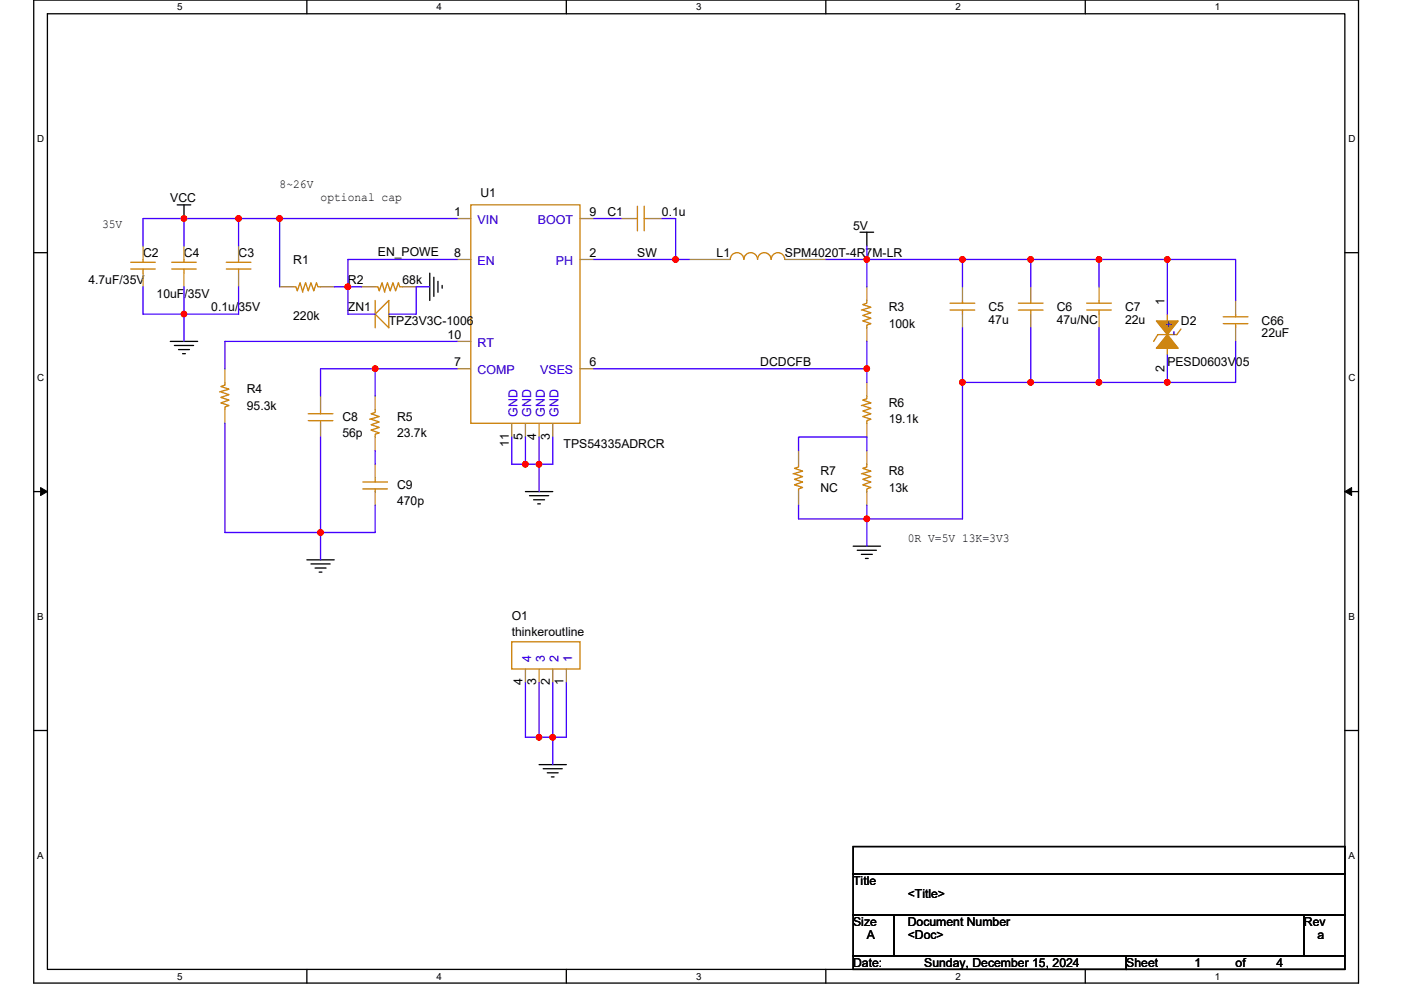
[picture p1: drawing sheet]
<svg xmlns="http://www.w3.org/2000/svg" width="297mm" height="210mm" viewBox="0 0 297 210" stroke-linecap="round" stroke-linejoin="round" font-family="sans-serif">
<path d="M7.2 0h280.8v208.5h-280.8zM10.1 2.9h275v202.7h-275z" fill="none" stroke="#000" stroke-width=".28"/>
<g fill="#fff">
<path d="M37.5 .3h1.2v2.3h-1.2z"/>
<path d="M37.5 205.9h1.2v2.3h-1.2z"/>
</g>
<path d="M65.1 0v2.9M65.1 205.6v2.9" fill="none" stroke="#000" stroke-width=".28"/>
<g fill="#fff">
<path d="M92.6 .3h1.1v2.3h-1.1z"/>
<path d="M92.6 205.9h1.1v2.3h-1.1z"/>
</g>
<path d="M120.1 0v2.9M120.1 205.6v2.9" fill="none" stroke="#000" stroke-width=".28"/>
<g fill="#fff">
<path d="M147.6 .3h1.1v2.3h-1.1z"/>
<path d="M147.6 205.9h1.1v2.3h-1.1z"/>
</g>
<path d="M175.1 0v2.9M175.1 205.6v2.9" fill="none" stroke="#000" stroke-width=".28"/>
<g fill="#fff">
<path d="M202.6 .3h1.1v2.3h-1.1z"/>
<path d="M202.6 205.9h1.1v2.3h-1.1z"/>
</g>
<path d="M230.1 0v2.9M230.1 205.6v2.9" fill="none" stroke="#000" stroke-width=".28"/>
<g fill="#fff">
<path d="M257.6 .3h1.2v2.3h-1.2z"/>
<path d="M257.6 205.9h1.2v2.3h-1.2z"/>
<path d="M7.9 28.3h1.5v2.3h-1.5z"/>
<path d="M285.9 28.3h1.5v2.3h-1.5z"/>
<path d="M7.9 78.9h1.5v2.3h-1.5z"/>
<path d="M285.9 78.9h1.5v2.3h-1.5z"/>
</g>
<path d="M7.2 53.6h2.9M285.1 53.6h2.9" fill="none" stroke="#000" stroke-width=".28"/>
<g fill="#fff">
<path d="M7.9 129.6h1.4v2.3h-1.4z"/>
<path d="M285.9 129.6h1.3v2.3h-1.3z"/>
</g>
<path d="M7.2 104.3h2.9M285.1 104.3h2.9" fill="none" stroke="#000" stroke-width=".28"/>
<path d="M8.6 103.4l1.5 .9-1.5 .8zM285.1 104.3l1.5-.9v1.7z" fill="#000" stroke="#000" stroke-width=".21"/>
<g fill="#fff">
<path d="M7.9 180.3h1.4v2.3h-1.4z"/>
<path d="M285.9 180.3h1.4v2.3h-1.4z"/>
</g>
<g fill="none" stroke="#000" stroke-width=".28">
<path d="M37.6 43.5h2.8M39 43.5v2.9M91.1 57.9v5.8M92 58.8v4.1M92.9 59.7v2.3M182.3 49.3h2.9M183.8 49.3v2.9M36.1 72.4h5.8M37 73.3h4M37.8 74.1h2.4M38.7 75h.6M93.7 60.5v.6"/>
<path d="M65.1 118.7h5.8M65.9 119.6h4.1M111.4 104.3h5.8M112.3 105.1h4M113.1 106h2.4M114 106.9h.6M180.9 115.8h5.8M181.8 116.7h4M182.6 117.6h2.4M183.5 118.4h.6M66.8 120.5h2.3M67.7 121.3h.6"/>
<path d="M7.2 154.9h2.9M285.1 154.9h2.9M114.3 162.2h5.8M115.2 163h4M116 163.9h2.3M116.9 164.8h.6M180.9 179.6h104.2v5.7h-104.2zM180.9 185.3h104.2v8.7h-104.2zM180.9 194h8.7v8.7h-8.7zM189.6 194h86.9v8.7h-86.9zM276.5 194h8.6v8.7h-8.6zM180.9 202.7h57.9v2.9h-57.9z"/>
<path d="M238.8 202.7h46.3v2.9h-46.3z"/>
</g>
<g fill="none" stroke="#cc8006" stroke-width=".28">
<path d="M27.7 57.1h5.2M27.7 55.6h5.2M30.3 55v.6M30.3 57.1v.8M36.4 57.1h5.2M36.4 55.6h5.2M39 55v.6M39 57.1v.8M48 57.1h5.2M48 55.6h5.2M50.6 55v.6M50.6 57.1v.8"/>
<path d="M99.8 43.5h23.2v46.3h-23.2zM134.6 46.4h.5M135.1 43.8v5.2M136.6 43.8v5.2M136.6 46.4h.9M154.8 55a1.44 1.44 0 0 1 1.5-1.4 1.44 1.44 0 0 1 1.4 1.4M157.7 55a1.44 1.44 0 0 1 1.5-1.4 1.44 1.44 0 0 1 1.4 1.4 1.44 1.44 0 0 1 1.4-1.4 1.44 1.44 0 0 1 1.5 1.4M163.5 55a1.44 1.44 0 0 1 1.4-1.4 1.44 1.44 0 0 1 1.5 1.4M62.2 60.8h.6l.2 .9 .6-1.7 .6 2M68 60.8h-.6l-.3-.8-.6 1.7-.6-1.7-.5 1.7-.6-1.7-.6 1.7M79.5 60.8h.6l.3 .9 .6-1.7 .6 2M79.5 63.7v5.8"/>
<path d="M82.4 63.7v5.8l-2.9-2.9zM85.3 60.8h-.6l-.2-.8-.6 1.7-.6-1.7-.6 1.7-.6-1.7-.5 1.7M182.9 65.8l1.8 .5-1.8 .6 1.8 .6-1.8 .6 1.8 .5-.9 .3v.6M183.8 63.7v.6l-.9 .3 1.8 .6-2.1 .6M201.4 65.8h5.3M201.4 64.3h5.3M204.1 63.7v.6M204.1 65.8v.8M215.9 65.8h5.2M215.9 64.3h5.2M218.5 63.7v.6M218.5 65.8v.8"/>
<path d="M230.4 65.8h5.2M230.4 64.3h5.2M233 63.7v.6M233 65.8v.8M247.5 66.6v1.5M247.5 73.9v1.4M250.4 69.8l-.9 1.2h-4l-.9 1.4M259.4 68.6h5.2M259.4 67.2h5.2M262 66.6v.6M262 68.6v.9M46.8 83.1l1.8 .6-1.8 .6 1.8 .6-1.8 .5 1.8 .6-.9 .3v.6"/>
<path d="M47.7 81.1v.6l-.9 .3 1.8 .5-2.1 .6M65.4 87.8h5.2M65.4 89.2h5.2M68 89.2v.6M68 86.9v.9M78.7 88.9l1.7 .6-1.7 .6 1.7 .6-1.7 .5 1.7 .6-.9 .3v.6M79.5 86.9v.6l-.8 .3 1.7 .5-2 .6M169.3 98.5v.6l-.9 .2 1.8 .6-2.1 .6M182.9 86l1.8 .6-1.8 .6 1.8 .6-1.8 .5 1.8 .6-.9 .3v.6M183.8 84v.6l-.9 .3 1.8 .5-2.1 .6M183.8 98.5v.6l-.9 .2 1.8 .6-2.1 .6M76.9 102.2h5.2"/>
<path d="M76.9 103.7h5.2M79.5 103.7v.6M79.5 101.4v.8M168.4 100.5l1.8 .6-1.8 .6 1.8 .5-1.8 .6 1.8 .6-.9 .3v.6M182.9 100.5l1.8 .6-1.8 .6 1.8 .5-1.8 .6 1.8 .6-.9 .3v.6M108.5 136.1h14.5v5.8h-14.5z"/>
</g>
<g fill="none" stroke="#a84" stroke-width=".28">
<path d="M30.3 52.2v2.8M30.3 57.9v2.9M39 52.2v2.8M39 57.9v2.9M50.6 52.2v2.8M50.6 57.9v2.9M96.9 46.4h2.9M96.9 55h2.9M123 55h2.9M123 46.4h2.9M131.7 46.4h2.9M137.5 46.4h2.9"/>
<path d="M146.2 55h8.6M166.4 55h8.7M47.7 78.2v2.9M59.3 60.8h2.9M68 60.8h2.9M76.6 60.8h2.9M79.5 66.6h.1M82.4 66.6h.1M85.3 60.8h2.9M96.9 78.2h2.9M96.9 72.4h2.9M123 78.2h2.9"/>
<path d="M183.8 69.5v2.9M183.8 60.8v2.9M204.1 60.8v2.9M204.1 66.6v2.9M218.5 60.8v2.9M218.5 66.6v2.9M233 60.8v2.9M233 66.6v2.9M247.5 66.6h.1M247.5 75.3h.1M262 63.7v2.9M262 69.5v2.9"/>
<path d="M47.7 86.9v2.9M68 89.8v2.9M68 84v2.9M79.5 92.7v2.9M79.5 84v2.9M79.5 98.5v2.9M108.5 89.8v2.9M111.4 89.8v2.9M114.3 89.8v2.9M117.2 89.8v2.9M169.3 95.6v2.9M183.8 89.8v2.9"/>
<path d="M183.8 81.1v2.9M183.8 95.6v2.9M79.5 104.3v2.9M169.3 104.3v2.9M183.8 104.3v2.9M111.4 141.9v2.9M114.3 141.9v2.9M117.2 141.9v2.9M120.1 141.9v2.9"/>
</g>
<g fill="#cc8006" stroke="#cc8006" stroke-width=".28">
<path d="M245.2 68.1h4.6l-2.3 2.9z" fill-rule="evenodd"/>
<path d="M247.5 71l2.3 2.9h-4.6z" fill-rule="evenodd"/>
</g>
<g fill="none" stroke="#4200ff" stroke-width=".28">
<path d="M39 46.4h11.6M39 46.4v5.8M39 46.4h-8.7v5.8M50.6 46.4v5.8M50.6 46.4h8.7M59.3 46.4h37.6M59.3 46.4v14.4M96.9 55h-23.1v5.8M125.9 46.4h5.8M125.9 55h17.4M140.4 46.4h2.9v8.6M143.3 55h2.9"/>
<path d="M175.1 55h8.7M183.8 52.2v2.8M183.8 55h20.3M183.8 55v5.8M204.1 55h14.4M204.1 55v5.8M218.5 55h14.5M218.5 55v5.8M233 55h14.5M233 55v5.8M247.5 55v11.6M247.5 55h14.5v8.7"/>
<path d="M30.3 60.8v5.8h8.7M39 60.8v5.8M39 66.6v5.8M50.6 60.8v5.8h-11.6M70.9 60.8h2.9M73.8 60.8h2.8M73.8 60.8v5.8h5.7M79.5 78.2v5.8M79.5 78.2h17.4M79.5 78.2h-11.5v5.8M91.1 60.8h-2.9v5.8h-5.8M96.9 72.4h-49.2v5.8"/>
<path d="M125.9 78.2h57.9M183.8 72.4v5.8M183.8 78.2v2.9M204.1 69.5v11.6M218.5 69.5v11.6M233 69.5v11.6M247.5 75.3v5.8M262 72.4v8.7h-14.5M47.7 89.8v23.1h20.3M68 92.7v20.2M79.5 95.6v2.9M108.5 92.7v5.8h2.9"/>
<path d="M111.4 92.7v5.8M111.4 98.5h2.9M114.3 92.7v5.8M114.3 98.5v5.8M117.2 92.7v5.8h-2.9M169.3 95.6v-2.9h14.5v2.9M204.1 81.1h14.4M204.1 81.1v29h-20.3v5.7M218.5 81.1h14.5M233 81.1h14.5M68 112.9v5.8M79.5 107.2v5.7h-11.5"/>
<path d="M183.8 107.2v2.9h-14.5v-2.9M111.4 144.8v11.6h5.8M114.3 144.8v11.6M117.2 144.8v11.6M117.2 156.4v5.8M120.1 144.8v11.6h-2.9"/>
</g>
<g fill="#f00" stroke="#f00" stroke-width=".28">
<circle cx="50.6" cy="46.3" r=".57"/>
<circle cx="39" cy="46.3" r=".57"/>
<circle cx="59.3" cy="46.3" r=".57"/>
<circle cx="143.2" cy="55" r=".57"/>
<circle cx="183.8" cy="55" r=".57"/>
<circle cx="204" cy="55" r=".57"/>
<circle cx="233" cy="55" r=".57"/>
<circle cx="218.5" cy="55" r=".57"/>
<circle cx="73.7" cy="60.8" r=".57"/>
<circle cx="39" cy="66.6" r=".57"/>
<circle cx="79.5" cy="78.2" r=".57"/>
<circle cx="183.8" cy="78.2" r=".57"/>
<circle cx="204" cy="81.1" r=".57"/>
<circle cx="233" cy="81.1" r=".57"/>
<circle cx="218.5" cy="81.1" r=".57"/>
<circle cx="67.9" cy="112.9" r=".57"/>
<circle cx="111.4" cy="98.5" r=".57"/>
<circle cx="114.3" cy="98.5" r=".57"/>
<circle cx="183.8" cy="110" r=".57"/>
<circle cx="114.3" cy="156.4" r=".57"/>
<circle cx="117.2" cy="156.4" r=".57"/>
<circle cx="247.5" cy="55" r=".57"/>
<circle cx="247.5" cy="81.1" r=".57"/>
</g>
<g font-size="2.6">
<text x="59.3" y="39.8">8~26V</text>
<text x="101.9" y="41.7">U1</text>
<text x="36.1" y="42.9">VCC</text>
<text x="68" y="42.7">optional cap</text>
<text x="96.3" y="45.8">1</text>
<text x="125" y="45.8">9</text>
<text x="128.8" y="45.8">C1</text>
<text x="140.4" y="45.8">0.1u</text>
<text x="21.6" y="48.5">35V</text>
<text x="180.9" y="48.7">5V</text>
<text x="30.3" y="54.5">C2</text>
<text x="39" y="54.5">C4</text>
<text x="50.6" y="54.5">C3</text>
<text x="62.2" y="55.9">R1</text>
<text x="80.1" y="54.4">EN_POWE</text>
<text x="96.3" y="54.4">8</text>
<text x="125" y="54.4">2</text>
<text x="135.1" y="54.5">SW</text>
<text x="151.9" y="54.5">L1</text>
<text x="166.4" y="54.5">SPM4020T-4R7M-LR</text>
<text x="18.7" y="60.3">4.7uF/35V</text>
<text x="33.2" y="63.2">10uF/35V</text>
<text x="73.8" y="60.3">R2</text>
<text x="85.3" y="60.3">68k</text>
<text x="246.9" y="64.6" transform="rotate(-90 246.9 64.6)">1</text>
<text x="44.8" y="66.1">0.1u/35V</text>
<text x="62.2" y="67.8">220k</text>
<text x="73.8" y="66.1">ZN1</text>
<text x="82.4" y="69">TPZ3V3C-1006</text>
<text x="94.9" y="71.8">10</text>
<text x="188.4" y="66.1">R3</text>
<text x="188.4" y="69.5">100k</text>
<text x="209.6" y="66.1">C5</text>
<text x="209.6" y="68.7">47u</text>
<text x="224" y="66.1">C6</text>
<text x="224" y="68.7">47u/NC</text>
<text x="238.5" y="66.1">C7</text>
<text x="238.5" y="68.7">22u</text>
<text x="250.4" y="69">D2</text>
<text x="267.5" y="69">C66</text>
<text x="267.5" y="71.6">22uF</text>
<text x="96.3" y="77.6">7</text>
<text x="125" y="77.6">6</text>
<text x="161.2" y="77.6">DCDCFB</text>
<text x="247.5" y="77.6">PESD0603V05</text>
<text x="52.3" y="83.4">R4</text>
<text x="246.9" y="78.8" transform="rotate(-90 246.9 78.8)">2</text>
<text x="52.3" y="86.9">95.3k</text>
<text x="72.6" y="89.2">C8</text>
<text x="84.2" y="89.2">R5</text>
<text x="188.4" y="86.3">R6</text>
<text x="188.4" y="89.8">19.1k</text>
<text x="72.6" y="92.7">56p</text>
<text x="84.2" y="92.7">23.7k</text>
<text x="107.9" y="94.7" transform="rotate(-90 107.9 94.7)">11</text>
<text x="110.8" y="93.3" transform="rotate(-90 110.8 93.3)">5</text>
<text x="113.7" y="93.3" transform="rotate(-90 113.7 93.3)">4</text>
<text x="116.6" y="93.3" transform="rotate(-90 116.6 93.3)">3</text>
<text x="119.5" y="95">TPS54335ADRCR</text>
<text x="173.9" y="100.8">R7</text>
<text x="188.4" y="100.8">R8</text>
<text x="84.2" y="103.7">C9</text>
<text x="84.2" y="107.2">470p</text>
<text x="173.9" y="104.3">NC</text>
<text x="188.4" y="104.3">13k</text>
<text x="192.5" y="115">0R V=5V 13K=3V3</text>
<text x="108.5" y="131.5">O1</text>
<text x="108.5" y="135">thinkeroutline</text>
<text x="110.8" y="145.4" transform="rotate(-90 110.8 145.4)">4</text>
<text x="113.7" y="145.4" transform="rotate(-90 113.7 145.4)">3</text>
<text x="116.6" y="145.4" transform="rotate(-90 116.6 145.4)">2</text>
<text x="119.5" y="145.4" transform="rotate(-90 119.5 145.4)">1</text>
<text x="180.9" y="187.7">Title</text>
<text x="192.5" y="190.6">&lt;Title&gt;</text>
<text x="180.9" y="196.4">Size</text>
<text x="192.5" y="196.4">Document Number</text>
<text x="276.5" y="196.4">Rev</text>
<text x="183.8" y="199.3">A</text>
<text x="192.5" y="199.3">&lt;Doc&gt;</text>
<text x="279.3" y="199.3">a</text>
<text x="180.9" y="205">Date:</text>
<text x="196" y="205">Sunday, December 15, 2024</text>
<text x="238.8" y="205">Sheet</text>
<text x="253.3" y="205">1</text>
<text x="262" y="205">of</text>
<text x="270.7" y="205">4</text>
</g>
<g font-size="2.6" fill="#00c">
<text x="101.3" y="47.5">VIN</text>
<text x="114.1" y="47.5">BOOT</text>
<text x="101.3" y="56.2">EN</text>
<text x="117.9" y="56.2">PH</text>
<text x="248.7" y="69.6" transform="rotate(-90 248.7 69.6)">+</text>
<text x="249.6" y="71" transform="rotate(-90 249.6 71)">-</text>
<text x="101.3" y="73.6">RT</text>
<text x="101.3" y="79.4">COMP</text>
<text x="114.5" y="79.4">VSES</text>
<text x="109.7" y="88.3" transform="rotate(-90 109.7 88.3)">GND</text>
<text x="112.6" y="88.3" transform="rotate(-90 112.6 88.3)">GND</text>
<text x="115.5" y="88.3" transform="rotate(-90 115.5 88.3)">GND</text>
<text x="118.4" y="88.3" transform="rotate(-90 118.4 88.3)">GND</text>
<text x="112.6" y="140.5" transform="rotate(-90 112.6 140.5)">4</text>
<text x="115.5" y="140.5" transform="rotate(-90 115.5 140.5)">3</text>
<text x="118.4" y="140.5" transform="rotate(-90 118.4 140.5)">2</text>
<text x="121.3" y="140.5" transform="rotate(-90 121.3 140.5)">1</text>
</g>
<g font-size="2.1">
<text x="37.5" y="2.2">5</text>
<text x="92.6" y="2.2">4</text>
<text x="147.6" y="2.2">3</text>
<text x="202.6" y="2.2">2</text>
<text x="257.6" y="2.2">1</text>
<text x="7.9" y="30.1">D</text>
<text x="285.9" y="30.1">D</text>
<text x="7.9" y="80.8">C</text>
<text x="285.9" y="80.8">C</text>
<text x="7.9" y="131.4">B</text>
<text x="285.9" y="131.4">B</text>
<text x="7.9" y="182.1">A</text>
<text x="285.9" y="182.1">A</text>
<text x="37.5" y="207.8">5</text>
<text x="92.6" y="207.8">4</text>
<text x="147.6" y="207.8">3</text>
<text x="202.6" y="207.8">2</text>
<text x="257.6" y="207.8">1</text>
</g>
</svg>
